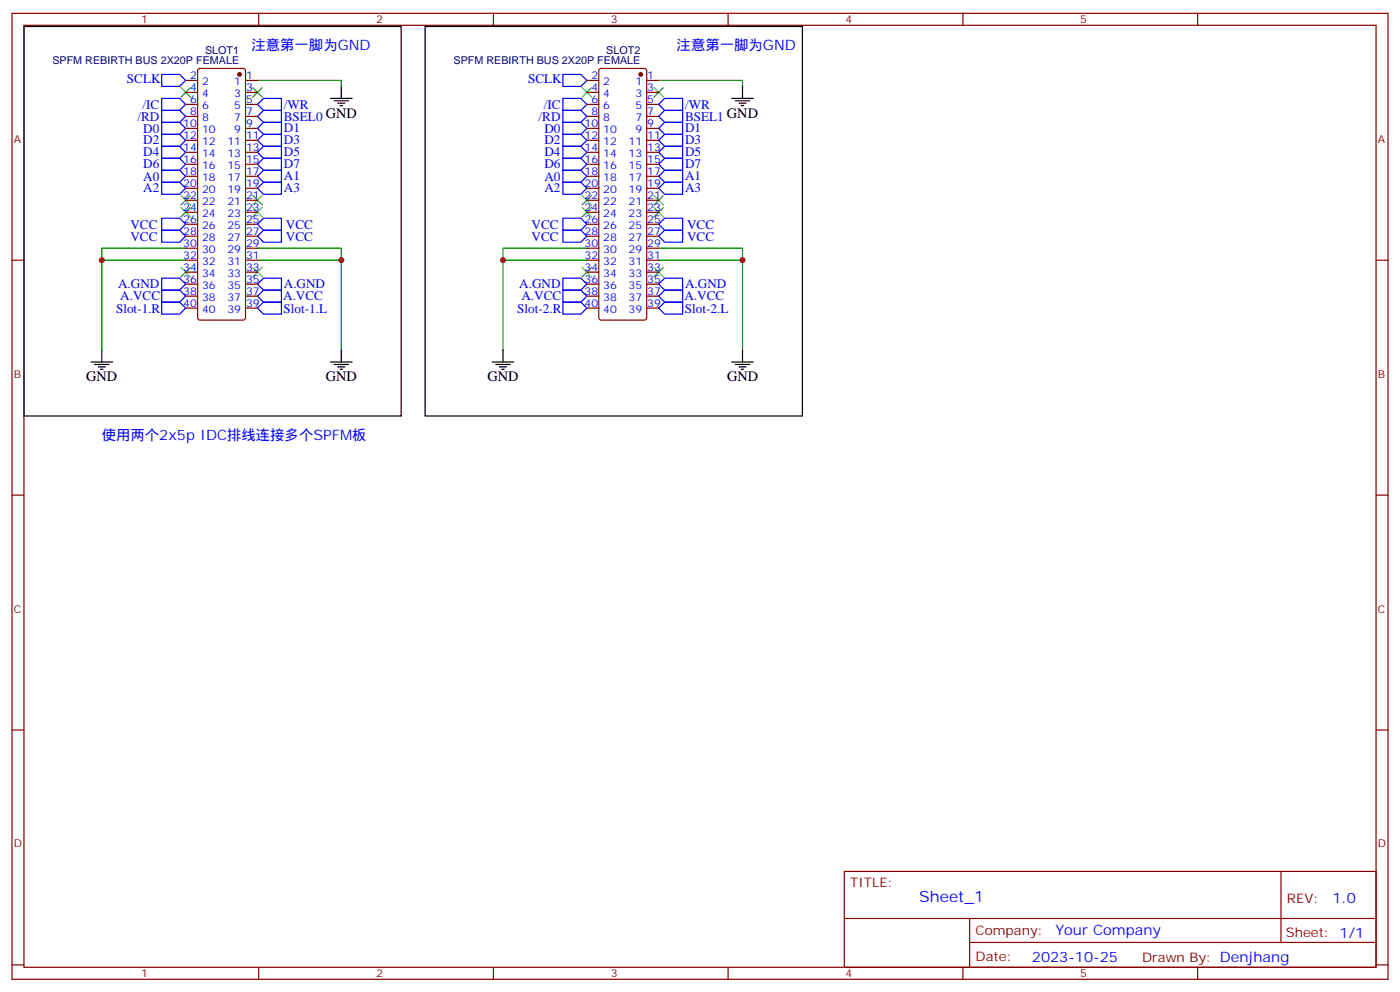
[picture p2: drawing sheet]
<svg xmlns="http://www.w3.org/2000/svg" width="412mm" height="292mm" viewBox="0 0 412 292" stroke-linecap="round" stroke-linejoin="round" font-family="sans-serif">
<g fill="none" stroke="#870000" stroke-width=".35">
<path d="M3.5 3.9h405.4v284.4h-405.4zM7.1 7.4h398.2v277.3h-398.2zM76.2 3.9v3.5M145.3 3.9v3.5M214.5 3.9v3.5M283.6 3.9v3.5M352.8 3.9v3.5M54.7 23.7h3.5M54.7 27.2h3.5M54.7 30.7h3.5M54.7 34.3h3.5M54.7 37.8h3.5"/>
<path d="M58.4 20.4l.5-.3h12.7l.5 .3 .2 .4v72.7l-.2 .5-.5 .2h-12.7l-.5-.2-.2-.5v-72.7zM72.3 23.7h3.5M72.3 27.2h3.5M72.3 30.7h3.5M72.3 34.3h3.5M72.3 37.8h3.5M172.9 23.7h3.5M172.9 27.2h3.5M172.9 30.7h3.5M172.9 34.3h3.5M172.9 37.8h3.5M176.6 20.4l.5-.3h12.7l.5 .3 .2 .4v72.7l-.2 .5-.5 .2h-12.7l-.5-.2-.2-.5v-72.7z"/>
<path d="M190.5 23.7h3.5M190.5 27.2h3.5M190.5 30.7h3.5M190.5 34.3h3.5M190.5 37.8h3.5M54.7 41.3h3.5M54.7 44.8h3.5M54.7 48.4h3.5M54.7 51.9h3.5M54.7 55.4h3.5M54.7 58.9h3.5M72.3 41.3h3.5"/>
<path d="M72.3 44.8h3.5M72.3 48.4h3.5M72.3 51.9h3.5M72.3 55.4h3.5M72.3 58.9h3.5M172.9 41.3h3.5M172.9 44.8h3.5M172.9 48.4h3.5M172.9 51.9h3.5M172.9 55.4h3.5M172.9 58.9h3.5M190.5 41.3h3.5"/>
<path d="M190.5 44.8h3.5M190.5 48.4h3.5M190.5 51.9h3.5M190.5 55.4h3.5M190.5 58.9h3.5M3.5 76.6h3.6M54.7 76.6h3.5M54.7 73.1h3.5M54.7 69.5h3.5M54.7 66h3.5M54.7 62.5h3.5M72.3 76.6h3.5"/>
<path d="M72.3 73.1h3.5M72.3 69.5h3.5M72.3 66h3.5M72.3 62.5h3.5M172.9 76.6h3.5M172.9 73.1h3.5M172.9 69.5h3.5M172.9 66h3.5M172.9 62.5h3.5M190.5 76.6h3.5M190.5 73.1h3.5M190.5 69.5h3.5"/>
<path d="M190.5 66h3.5M190.5 62.5h3.5M405.3 76.6h3.6M54.7 90.7h3.5M54.7 87.2h3.5M54.7 83.6h3.5M54.7 80.1h3.5M72.3 90.7h3.5M72.3 87.2h3.5M72.3 83.6h3.5M72.3 80.1h3.5M172.9 90.7h3.5"/>
<path d="M172.9 87.2h3.5M172.9 83.6h3.5M172.9 80.1h3.5M190.5 90.7h3.5M190.5 87.2h3.5M190.5 83.6h3.5M190.5 80.1h3.5M3.5 145.7h3.6M405.3 145.7h3.6M3.5 214.9h3.6M405.3 214.9h3.6M248.7 256.5h156.6v28.2h-156.6z"/>
<path d="M377.3 256.5v20.9M248.7 270.4h156.5M285.6 277.4h119.6M285.6 270.4v14.1M3.5 284h3.6M76.2 284.7v3.6M145.3 284.7v3.6M214.5 284.7v3.6M283.6 284.7v3.6M352.8 284.7v3.6M405.3 284h3.6"/>
</g>
<g fill="none" stroke="#00f" stroke-width=".35">
<path d="M47.6 29h5.3l1.8 1.7-1.8 1.8h-5.3zM47.6 32.5h5.3l1.8 1.8-1.8 1.7h-5.3zM47.6 36h5.3l1.8 1.8-1.8 1.7h-5.3zM47.6 39.5h5.3l1.8 1.8-1.8 1.8h-5.3zM47.6 21.9h5.3l1.8 1.8-1.8 1.7h-5.3zM77.6 32.5h5.3v3.5h-5.3l-1.8-1.7zM77.6 29h5.3v3.5h-5.3l-1.8-1.8zM77.6 36h5.3v3.5h-5.3l-1.8-1.7zM77.6 39.5h5.3v3.6h-5.3l-1.8-1.8zM165.8 39.5h5.3l1.8 1.8-1.8 1.8h-5.3zM165.8 36h5.3l1.8 1.8-1.8 1.7h-5.3zM165.8 32.5h5.3l1.8 1.8-1.8 1.7h-5.3z"/>
<path d="M165.8 29h5.3l1.8 1.7-1.8 1.8h-5.3zM165.8 21.9h5.3l1.8 1.8-1.8 1.7h-5.3zM195.8 32.5h5.3v3.5h-5.3l-1.8-1.7zM195.8 39.5h5.3v3.6h-5.3l-1.8-1.8zM195.8 36h5.3v3.5h-5.3l-1.8-1.7zM195.8 29h5.3v3.5h-5.3l-1.8-1.8zM47.6 43.1h5.3l1.8 1.7-1.8 1.8h-5.3zM47.6 46.6h5.3l1.8 1.8-1.8 1.7h-5.3zM47.6 50.1h5.3l1.8 1.8-1.8 1.8h-5.3zM47.6 53.7h5.3l1.8 1.7-1.8 1.8h-5.3zM77.6 43.1h5.3v3.5h-5.3l-1.8-1.8zM77.6 46.6h5.3v3.5h-5.3l-1.8-1.7z"/>
<path d="M77.6 50.1h5.3v3.6h-5.3l-1.8-1.8zM77.6 53.7h5.3v3.5h-5.3l-1.8-1.8zM165.8 53.7h5.3l1.8 1.7-1.8 1.8h-5.3zM165.8 50.1h5.3l1.8 1.8-1.8 1.8h-5.3zM165.8 46.6h5.3l1.8 1.8-1.8 1.7h-5.3zM165.8 43.1h5.3l1.8 1.7-1.8 1.8h-5.3zM195.8 53.7h5.3v3.5h-5.3l-1.8-1.8zM195.8 50.1h5.3v3.6h-5.3l-1.8-1.8zM195.8 46.6h5.3v3.5h-5.3l-1.8-1.7zM195.8 43.1h5.3v3.5h-5.3l-1.8-1.8zM47.6 64.2h5.3l1.8 1.8-1.8 1.8h-5.3zM47.6 67.8h5.3l1.8 1.7-1.8 1.8h-5.3z"/>
<path d="M77.6 64.2h5.3v3.6h-5.3l-1.8-1.8zM77.6 67.8h5.3v3.5h-5.3l-1.8-1.8zM165.8 67.8h5.3l1.8 1.7-1.8 1.8h-5.3zM165.8 64.2h5.3l1.8 1.8-1.8 1.8h-5.3zM195.8 67.8h5.3v3.5h-5.3l-1.8-1.8zM195.8 64.2h5.3v3.6h-5.3l-1.8-1.8zM47.6 85.4h5.3l1.8 1.8-1.8 1.7h-5.3zM47.6 88.9h5.3l1.8 1.8-1.8 1.8h-5.3zM47.6 81.9h5.3l1.8 1.7-1.8 1.8h-5.3zM75.8 87.2l1.8-1.8h5.3v3.5h-5.3zM75.8 90.7l1.8-1.8h5.3v3.6h-5.3zM77.6 81.9h5.3v3.5h-5.3l-1.8-1.8z"/>
<path d="M165.8 85.4h5.3l1.8 1.8-1.8 1.7h-5.3zM165.8 88.9h5.3l1.8 1.8-1.8 1.8h-5.3zM165.8 81.9h5.3l1.8 1.7-1.8 1.8h-5.3zM194 87.2l1.8-1.8h5.3v3.5h-5.3zM194 90.7l1.8-1.8h5.3v3.6h-5.3zM195.8 81.9h5.3v3.5h-5.3l-1.8-1.8z"/>
</g>
<g fill="none" stroke="#3c3" stroke-width=".35">
<path d="M53.3 25.8l2.8 2.8M56.1 25.8l-2.8 2.8M74.4 25.8l2.9 2.8M77.3 25.8l-2.9 2.8M171.4 25.8l2.9 2.8M174.3 25.8l-2.9 2.8M192.6 25.8l2.8 2.8M195.4 25.8l-2.8 2.8M53.3 57.5l2.8 2.9M56.1 57.5l-2.8 2.9M74.4 57.5l2.9 2.9M77.3 57.5l-2.9 2.9"/>
<path d="M171.4 57.5l2.9 2.9M174.3 57.5l-2.9 2.9M192.6 57.5l2.8 2.9M195.4 57.5l-2.8 2.9M53.3 78.7l2.8 2.8M53.3 61.1l2.8 2.8M56.1 78.7l-2.8 2.8M56.1 61.1l-2.8 2.8M74.4 78.7l2.9 2.8M74.4 61.1l2.9 2.8M77.3 78.7l-2.9 2.8M77.3 61.1l-2.9 2.8"/>
<path d="M171.4 61.1l2.9 2.8M171.4 78.7l2.9 2.8M174.3 78.7l-2.9 2.8M174.3 61.1l-2.9 2.8M192.6 61.1l2.8 2.8M192.6 78.7l2.8 2.8M195.4 61.1l-2.8 2.8M195.4 78.7l-2.8 2.8"/>
</g>
<g fill="none" stroke="#000" stroke-width=".35">
<path d="M7.1 7.8h111.1v114.6h-111.1zM125.2 7.8h111.2v114.6h-111.2zM97.4 29h6.3M98.4 29.7h4.3M99.5 30.4h2.1M100.2 31.1h.7M100.5 25.4v3.6M215.5 29h6.4M216.6 29.7h4.2M217.7 30.4h2.1M218.4 31.1h.7M218.7 25.4v3.6"/>
<path d="M26.8 106.6h6.4M27.9 107.3h4.2M28.9 108h2.1M29.6 108.7h.7M30 103v3.6M97.4 106.6h6.3M98.4 107.3h4.3M99.5 108h2.1M100.2 108.7h.7M100.5 103v3.6M145 106.6h6.3M146 107.3h4.3"/>
<path d="M147.1 108h2.1M147.8 108.7h.7M148.2 103v3.6M215.5 106.6h6.4M216.6 107.3h4.2M217.7 108h2.1M218.4 108.7h.7M218.7 103v3.6"/>
</g>
<path d="M75.8 23.7h24.7v1.7M194 23.7h24.7v1.7M30 76.6h24.7M54.7 73.1h-24.7v29.9M75.8 76.6h24.7M75.8 73.1h24.7v29.9M148.2 76.6h24.7M172.9 73.1h-24.7v29.9M194 73.1h24.7v29.9M194 76.6h24.7" fill="none" stroke="#008700" stroke-width=".35"/>
<g fill="#870000" stroke="#870000" stroke-width=".35">
<circle cx="70.6" cy="21.9" r=".53"/>
<circle cx="188.7" cy="21.9" r=".53"/>
</g>
<g fill="#c00">
<circle cx="30" cy="76.6" r=".88"/>
<circle cx="100.5" cy="76.6" r=".88"/>
<circle cx="218.7" cy="76.6" r=".88"/>
<circle cx="148.2" cy="76.6" r=".88"/>
</g>
<text font-size="4.6" fill="#00f" x="270.8" y="265.5">Sheet_1</text>
<g font-size="4.2" fill="#00f">
<text x="74.1" y="14.9">注意第一脚为GND</text>
<text x="199.3" y="14.9">注意第一脚为GND</text>
<text x="30" y="129.5">使用两个2x5p IDC排线连接多个SPFM板</text>
<text x="392.5" y="265.8">1.0</text>
<text x="310.9" y="275.3">Your Company</text>
<text x="304" y="283.1">2023-10-25</text>
</g>
<g font-size="4.2">
<text x="25.4" y="112.2">GND</text>
<text x="96" y="112.2">GND</text>
<text x="143.6" y="112.2">GND</text>
<text x="214.2" y="112.2">GND</text>
</g>
<g font-size="3.9" fill="#00f">
<text x="37.4" y="24.5">SCLK</text>
<text x="155.6" y="24.5">SCLK</text>
<text x="40.5" y="35.5">/RD</text>
<text x="42" y="32">/IC</text>
<text x="83.6" y="35.5">BSEL0 GND</text>
<text x="83.6" y="32">/WR</text>
<text x="158.7" y="35.5">/RD</text>
<text x="160.2" y="32">/IC</text>
<text x="201.8" y="35.5">BSEL1 GND</text>
<text x="201.8" y="32">/WR</text>
<text x="42.2" y="39">D0</text>
<text x="83.6" y="38.9">D1</text>
<text x="160.4" y="39">D0</text>
<text x="201.8" y="38.9">D1</text>
<text x="42.2" y="42.5">D2</text>
<text x="42.2" y="46">D4</text>
<text x="83.6" y="42.5">D3</text>
<text x="83.6" y="46">D5</text>
<text x="160.4" y="46">D4</text>
<text x="160.4" y="42.5">D2</text>
<text x="201.8" y="46">D5</text>
<text x="201.8" y="42.5">D3</text>
<text x="42.2" y="49.5">D6</text>
<text x="42.2" y="53.1">A0</text>
<text x="83.6" y="49.5">D7</text>
<text x="83.6" y="53.1">A1</text>
<text x="160.4" y="53.1">A0</text>
<text x="160.4" y="49.5">D6</text>
<text x="201.8" y="53.1">A1</text>
<text x="201.8" y="49.5">D7</text>
<text x="42.2" y="56.6">A2</text>
<text x="83.6" y="56.6">A3</text>
<text x="160.4" y="56.6">A2</text>
<text x="201.8" y="56.6">A3</text>
<text x="38.4" y="67.3">VCC</text>
<text x="38.4" y="70.8">VCC</text>
<text x="84.2" y="67.3">VCC</text>
<text x="84.2" y="70.8">VCC</text>
<text x="156.6" y="70.8">VCC</text>
<text x="156.6" y="67.3">VCC</text>
<text x="202.4" y="70.8">VCC</text>
<text x="202.4" y="67.3">VCC</text>
<text x="34.8" y="84.9">A.GND</text>
<text x="35.4" y="88.4">A.VCC</text>
<text x="83.4" y="88.4">A.VCC</text>
<text x="83.6" y="84.9">A.GND</text>
<text x="153" y="84.9">A.GND</text>
<text x="153.6" y="88.4">A.VCC</text>
<text x="201.6" y="88.4">A.VCC</text>
<text x="201.8" y="84.9">A.GND</text>
<text x="34.2" y="92">Slot-1.R</text>
<text x="83.6" y="92.1">Slot-1.L</text>
<text x="152.4" y="92">Slot-2.R</text>
<text x="201.7" y="92.1">Slot-2.L</text>
</g>
<g font-size="3.9" fill="#800">
<text x="250.5" y="261.1">TITLE:</text>
<text x="379.1" y="265.8">REV:</text>
<text x="287.4" y="275.3">Company:</text>
<text x="378.7" y="275.9">Sheet: 1/1</text>
<text x="287.4" y="283">Date:</text>
<text x="336.4" y="283.1">Drawn By: Denjhang</text>
</g>
<g font-size="3.2" fill="#800">
<text x="41.6" y="6.9">1</text>
<text x="110.8" y="6.9">2</text>
<text x="179.9" y="6.9">3</text>
<text x="249.1" y="6.9">4</text>
<text x="318.2" y="6.9">5</text>
<text x="4.1" y="42">A</text>
<text x="405.9" y="42">A</text>
<text x="4.1" y="111.2">B</text>
<text x="405.9" y="111.2">B</text>
<text x="4.1" y="180.3">C</text>
<text x="405.9" y="180.3">C</text>
<text x="4.1" y="249.4">D</text>
<text x="405.9" y="249.4">D</text>
<text x="41.6" y="287.7">1</text>
<text x="110.8" y="287.7">2</text>
<text x="179.9" y="287.7">3</text>
<text x="249.1" y="287.7">4</text>
<text x="318.2" y="287.7">5</text>
</g>
<g font-size="3.2" fill="#000080">
<text x="60.4" y="15.8">SLOT1</text>
<text x="178.6" y="15.8">SLOT2</text>
<text x="15.4" y="18.9">SPFM REBIRTH BUS 2X20P FEMALE</text>
<text x="133.6" y="18.9">SPFM REBIRTH BUS 2X20P FEMALE</text>
</g>
<g font-size="3.2" fill="#00f">
<text x="56" y="23.3">2</text>
<text x="72.5" y="23.3">1</text>
<text x="174.2" y="23.3">2</text>
<text x="190.7" y="23.3">1</text>
<text x="56" y="26.8">4</text>
<text x="59.5" y="28.6">4</text>
<text x="59.5" y="25.1">2</text>
<text x="69" y="25.1">1</text>
<text x="69" y="28.6">3</text>
<text x="72.5" y="26.8">3</text>
<text x="174.2" y="26.8">4</text>
<text x="177.7" y="28.6">4</text>
<text x="177.7" y="25.1">2</text>
<text x="187.2" y="25.1">1</text>
<text x="187.2" y="28.6">3</text>
<text x="190.7" y="26.8">3</text>
<text x="56" y="33.9">8</text>
<text x="56" y="30.4">6</text>
<text x="59.5" y="35.7">8</text>
<text x="59.5" y="32.1">6</text>
<text x="69" y="32.1">5</text>
<text x="69" y="35.7">7</text>
<text x="72.5" y="30.4">5</text>
<text x="72.5" y="33.9">7</text>
<text x="174.2" y="33.9">8</text>
<text x="174.2" y="30.4">6</text>
<text x="177.7" y="35.7">8</text>
<text x="177.7" y="32.1">6</text>
<text x="187.2" y="32.1">5</text>
<text x="187.2" y="35.7">7</text>
<text x="190.7" y="30.4">5</text>
<text x="190.7" y="33.9">7</text>
<text x="54" y="41">12</text>
<text x="54" y="37.4">10</text>
<text x="59.5" y="39.2">10</text>
<text x="69" y="39.2">9</text>
<text x="72.5" y="37.4">9</text>
<text x="72.5" y="41">11</text>
<text x="172.2" y="41">12</text>
<text x="172.2" y="37.4">10</text>
<text x="177.7" y="39.2">10</text>
<text x="187.2" y="39.2">9</text>
<text x="190.7" y="37.4">9</text>
<text x="190.7" y="41">11</text>
<text x="54" y="44.5">14</text>
<text x="59.5" y="46.2">14</text>
<text x="59.5" y="42.7">12</text>
<text x="67" y="42.7">11</text>
<text x="67" y="46.2">13</text>
<text x="72.5" y="44.5">13</text>
<text x="172.2" y="44.5">14</text>
<text x="177.7" y="46.2">14</text>
<text x="177.7" y="42.7">12</text>
<text x="185.2" y="42.7">11</text>
<text x="185.2" y="46.2">13</text>
<text x="190.7" y="44.5">13</text>
<text x="54" y="51.5">18</text>
<text x="54" y="48">16</text>
<text x="59.5" y="53.3">18</text>
<text x="59.5" y="49.8">16</text>
<text x="67" y="49.8">15</text>
<text x="67" y="53.3">17</text>
<text x="72.5" y="48">15</text>
<text x="72.5" y="51.5">17</text>
<text x="172.2" y="51.5">18</text>
<text x="172.2" y="48">16</text>
<text x="177.7" y="53.3">18</text>
<text x="177.7" y="49.8">16</text>
<text x="185.2" y="49.8">15</text>
<text x="185.2" y="53.3">17</text>
<text x="190.7" y="48">15</text>
<text x="190.7" y="51.5">17</text>
<text x="54" y="58.6">22</text>
<text x="54" y="55.1">20</text>
<text x="59.5" y="56.8">20</text>
<text x="67" y="56.8">19</text>
<text x="72.5" y="55.1">19</text>
<text x="72.5" y="58.6">21</text>
<text x="172.2" y="58.6">22</text>
<text x="172.2" y="55.1">20</text>
<text x="177.7" y="56.8">20</text>
<text x="185.2" y="56.8">19</text>
<text x="190.7" y="55.1">19</text>
<text x="190.7" y="58.6">21</text>
<text x="54" y="65.7">26</text>
<text x="54" y="62.1">24</text>
<text x="59.5" y="63.9">24</text>
<text x="59.5" y="60.4">22</text>
<text x="67" y="60.4">21</text>
<text x="67" y="63.9">23</text>
<text x="72.5" y="62.1">23</text>
<text x="72.5" y="65.7">25</text>
<text x="172.2" y="65.7">26</text>
<text x="172.2" y="62.1">24</text>
<text x="177.7" y="63.9">24</text>
<text x="177.7" y="60.4">22</text>
<text x="185.2" y="60.4">21</text>
<text x="185.2" y="63.9">23</text>
<text x="190.7" y="62.1">23</text>
<text x="190.7" y="65.7">25</text>
<text x="54" y="69.2">28</text>
<text x="59.5" y="70.9">28</text>
<text x="59.5" y="67.4">26</text>
<text x="67" y="67.4">25</text>
<text x="67" y="70.9">27</text>
<text x="72.5" y="69.2">27</text>
<text x="172.2" y="69.2">28</text>
<text x="177.7" y="70.9">28</text>
<text x="177.7" y="67.4">26</text>
<text x="185.2" y="67.4">25</text>
<text x="185.2" y="70.9">27</text>
<text x="190.7" y="69.2">27</text>
<text x="54" y="76.2">32</text>
<text x="54" y="72.7">30</text>
<text x="59.5" y="78">32</text>
<text x="59.5" y="74.5">30</text>
<text x="67" y="74.5">29</text>
<text x="67" y="78">31</text>
<text x="72.5" y="72.7">29</text>
<text x="72.5" y="76.2">31</text>
<text x="172.2" y="76.2">32</text>
<text x="172.2" y="72.7">30</text>
<text x="177.7" y="78">32</text>
<text x="177.7" y="74.5">30</text>
<text x="185.2" y="74.5">29</text>
<text x="185.2" y="78">31</text>
<text x="190.7" y="72.7">29</text>
<text x="190.7" y="76.2">31</text>
<text x="54" y="83.3">36</text>
<text x="54" y="79.8">34</text>
<text x="59.5" y="81.5">34</text>
<text x="67" y="81.5">33</text>
<text x="72.5" y="79.8">33</text>
<text x="72.5" y="83.3">35</text>
<text x="172.2" y="83.3">36</text>
<text x="172.2" y="79.8">34</text>
<text x="177.7" y="81.5">34</text>
<text x="185.2" y="81.5">33</text>
<text x="190.7" y="79.8">33</text>
<text x="190.7" y="83.3">35</text>
<text x="54" y="86.8">38</text>
<text x="59.5" y="88.6">38</text>
<text x="59.5" y="85.1">36</text>
<text x="67" y="85.1">35</text>
<text x="67" y="88.6">37</text>
<text x="72.5" y="86.8">37</text>
<text x="172.2" y="86.8">38</text>
<text x="177.7" y="88.6">38</text>
<text x="177.7" y="85.1">36</text>
<text x="185.2" y="85.1">35</text>
<text x="185.2" y="88.6">37</text>
<text x="190.7" y="86.8">37</text>
<text x="54" y="90.3">40</text>
<text x="59.5" y="92.1">40</text>
<text x="67" y="92.1">39</text>
<text x="72.5" y="90.3">39</text>
<text x="172.2" y="90.3">40</text>
<text x="177.7" y="92.1">40</text>
<text x="185.2" y="92.1">39</text>
<text x="190.7" y="90.3">39</text>
</g>
</svg>
